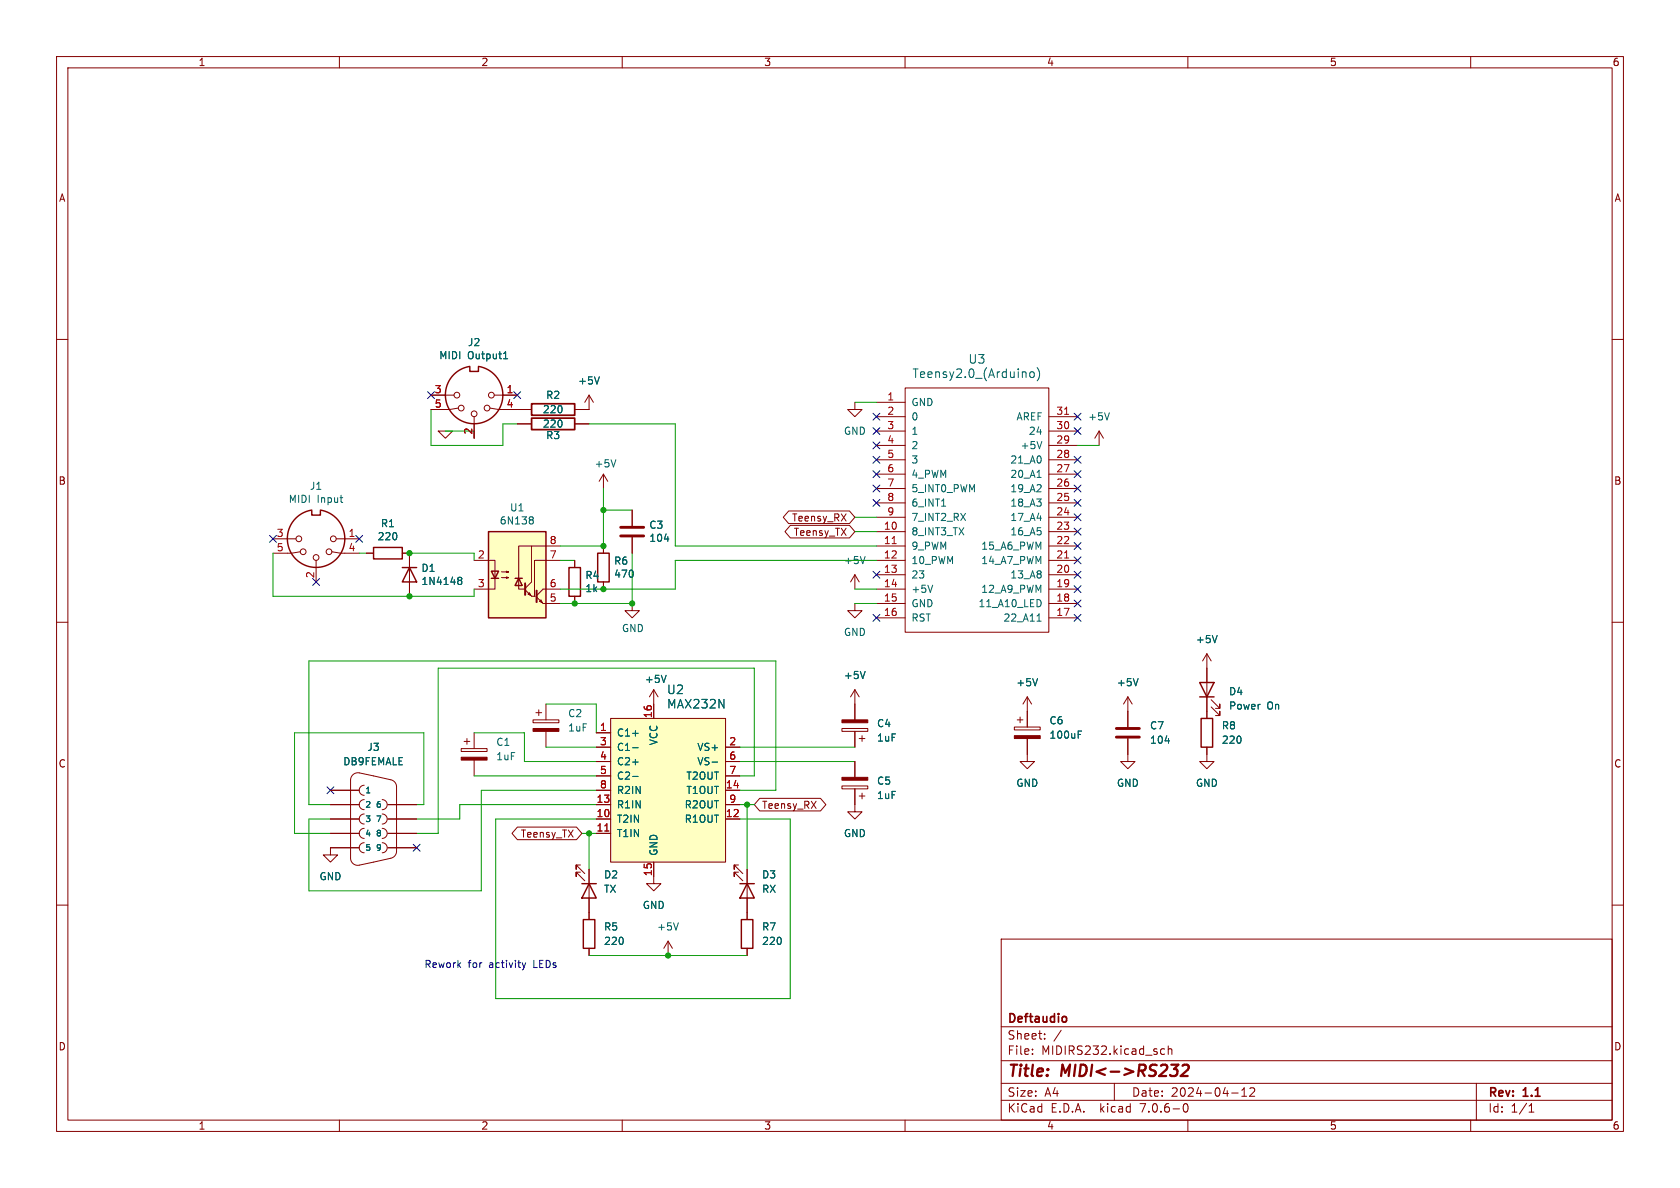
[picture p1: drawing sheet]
<svg xmlns="http://www.w3.org/2000/svg" width="297mm" height="210mm" viewBox="0 0 297 210" stroke-linecap="round" stroke-linejoin="round" font-family="sans-serif">
<g fill="none" stroke="#840000" stroke-width=".18">
<path d="M10 10h277v190h-277zM12 12h273v186h-273zM60 10v2M110 10v2M160 10v2M210 10v2M260 10v2M10 60h2M285 60h2M76.2 69.9h4.1M77.5 76.2h2.5l-1.3 1.3zM81 72.1l-1.5 .3h-3.3"/>
<path d="M83.8 73.7v3.8M86.6 72.1l1.5 .3h5.9M87.4 69.9h4M91.4 74.9h2.6M101.6 74.9h2.5M104.1 69.9v2.5h-2.5M104.1 69.9l-.7 1.2M104.1 69.9l.8 1.2M151.1 71.1v1.3h1.3l-1.3 1.3-1.2-1.3h1.2M154.9 71.1h5.1M154.9 73.7h5.1M154.9 78.7h5.1"/>
<path d="M154.9 76.2h5.1M160 68.6h25.4v43.2h-25.4zM185.4 73.7h5.1M185.4 78.7h5.1M185.4 76.2h5.1M194.3 76.2l-.8 1.3M194.3 76.2v2.5M194.3 76.2l.8 1.3M48.3 95.3h4M53.1 97.5l-1.5 .3h-3.3M55.9 99.1v3.8M58.7 97.5l1.5 .3h3.3"/>
<path d="M59.4 95.3h4.1M64.8 97.8h1.2M71.1 97.8h1.3v7.6M83.8 99.1h3.7v5h-3.7M94 96.5h-2.3v7.6h1M99.1 96.5h-5.1v6.4l-1.2 1.1M99.1 99.1h-4.6v6.3M101.6 99.1v1.2M106.7 83.8v2.6M106.7 96.5v1.3M106.7 83.8l-.8 1.3M106.7 83.8l.7 1.3"/>
<path d="M111.8 90.2v2.8M111.8 95v2.8M139.4 90.3h10.8l.9 1.1-.9 1.2h-10.8l-.9-1.2zM139.7 92.9h10.5l.9 1.1-.9 1.1h-10.5l-.9-1.1zM154.9 94h5.1M154.9 96.5h5.1M154.9 99.1h5.1M154.9 91.4h5.1M154.9 88.9h5.1M154.9 86.4h5.1M154.9 83.8h5.1M154.9 81.3h5.1"/>
<path d="M185.4 94h5.1M185.4 96.5h5.1M185.4 99.1h5.1M185.4 91.4h5.1M185.4 88.9h5.1M185.4 86.4h5.1M185.4 83.8h5.1M185.4 81.3h5.1M10 110h2M88.6 102.1h1.3l-.4 .1v-.2l.4 .1M88.6 101.1h1.3l-.4 .1v-.2l.4 .1M92.8 104.3l1.2 1.1h.6"/>
<path d="M93.3 105l.3-.2 .3 .5zM94.9 105.5l1.1 1.2h3.1M95.4 106.3l.2-.3 .3 .6zM99.1 104.1h-3.1l-1.1 1.2M101.6 105.4v1.3M106.7 102.9v1.2M111.8 106.7v1.3h1.2l-1.2 1.2-1.3-1.2h1.3M151.1 106.7v1.3h1.3l-1.3 1.2-1.2-1.2h1.2M151.1 101.6v2.5M151.1 101.6l-.7 1.3M151.1 101.6l.8 1.3M154.9 101.6h5.1"/>
<path d="M154.9 104.1h5.1M154.9 106.7h5.1M154.9 109.2h5.1M185.4 101.6h5.1M185.4 104.1h5.1M185.4 106.7h5.1M185.4 109.2h5.1M213.4 115.6v11.4M213.4 115.6l-.8 1.2M213.4 115.6l.7 1.2M285 110h2M58.4 139.7h5.1"/>
<path d="M62.4 137l.4-.3 .6-.1 5.7 1.2a1.27 1.27 0 0 1 1 1.3v11.4a1.27 1.27 0 0 1-1 1.2l-5.6 1.2a1.26 1.26 0 0 1-1.5-1.2v-13.8l.1-.5zM64.4 138.8a.89 .89 0 0 0-.9 .9 .89 .89 0 0 0 .9 .9M81.5 132.3h4.6v.5h-4.6zM82 131.1h1.1M82.5 130.6v1M83.8 129.5v2.8M83.8 134.4v2.8M94.2 127.3h4.6v.5h-4.6zM94.7 126h1.1M95.2 125.5v1M96.5 124.5v2.8M96.5 129.3v2.8"/>
<path d="M105.4 129.5h2.5M105.4 139.7h2.5M105.4 132.1h2.5M105.4 134.6h2.5M105.4 137.2h2.5M107.9 127h20.4v25.4h-20.4zM115.6 121.9v5.1M115.6 121.9l-.8 1.3M115.6 121.9l.7 1.3M128.3 139.7h2.5M128.3 132.1h2.5M128.3 134.6h2.5"/>
<path d="M128.3 137.2h2.5M148.8 128.8h4.6v.5h-4.6zM148.8 138.9h4.6v.5h-4.6zM151.1 139.4v4.1h1.3l-1.3 1.3-1.2-1.3h1.2M151.1 121.9l-.7 1.3M151.1 121.9v5.4M151.1 129.3v2.8M151.1 134.6v2.8M151.1 121.9l.8 1.3M151.9 130.6h1M152.4 130v1.1M179.3 128.5h4.6v.5h-4.6z"/>
<path d="M179.8 127.3h1M180.3 126.7v1.1M181.6 130.6v4h1.3l-1.3 1.3-1.3-1.3h1.3M181.6 123.2l-.8 1.3M181.6 123.2v5.3M181.6 123.2l.8 1.3M199.4 130.6v4h1.3l-1.3 1.3-1.3-1.3h1.3M199.4 123.2v5.3M199.4 123.2l-.8 1.3M199.4 123.2l.8 1.3M213.4 132.1v2.5h1.2l-1.2 1.3-1.3-1.3h1.3M214.1 125l1.5 1.5v-.8v.8h-.7"/>
<path d="M214.1 123.7l1.5 1.5v-.7v.7h-.7M10 160h2M58.4 144.8h5.1M58.4 147.3h5.1M58.4 142.2h5.1M63.5 149.9h-5.1v1.2h1.3l-1.3 1.3-1.3-1.3h1.3M64.4 149a.89 .89 0 0 0-.9 .9 .89 .89 0 0 0 .9 .8M64.4 146.4a.89 .89 0 0 0-.9 .9 .89 .89 0 0 0 .9 .9M64.4 143.9a.89 .89 0 0 0-.9 .9 .89 .89 0 0 0 .9 .9M64.4 141.4a.89 .89 0 0 0-.9 .8 .89 .89 0 0 0 .9 .9M67.6 149a.89 .89 0 0 1 .8 .9 .89 .89 0 0 1-.8 .8M67.6 146.4a.89 .89 0 0 1 .8 .9 .89 .89 0 0 1-.8 .9"/>
<path d="M67.6 143.9a.89 .89 0 0 1 .8 .9 .89 .89 0 0 1-.8 .9M67.6 141.4a.89 .89 0 0 1 .8 .8 .89 .89 0 0 1-.8 .9M68.6 144.8h5.1M68.6 147.3h5.1M68.6 142.2h5.1M68.6 149.9h5.1M91.5 146.2h10.4l1 1.1-1 1.1h-10.4l-1-1.1zM102.6 152.9h-.7v.8v-.8l1.5 1.5M102.6 154.2h-.7v.7v-.7l1.5 1.5M104.1 153.7v8.9M105.4 144.8h2.5M105.4 147.3h2.5"/>
<path d="M105.4 142.2h2.5M115.6 152.4v3.8h1.2l-1.2 1.3-1.3-1.3h1.3M128.3 144.8h2.5M128.3 142.2h2.5M130.6 152.9h-.8v.8v-.8l1.5 1.5M130.6 154.2h-.8v.7v-.7l1.5 1.5M132.1 153.7v8.9M134.3 141.1h10.8l.9 1.1-.9 1.2h-10.8l-1-1.2zM151.9 140.7h1M152.4 140.2v1M285 160h2M104.1 167.6v1.3"/>
<path d="M118.1 166.4l-.8 1.2M118.1 166.4v2.5M118.1 166.4l.8 1.2M132.1 167.6v1.3M177 166h108v32h-108zM60 198v2M110 198v2M160 198v2M177 194.5h108M177 191.5h108M177 187.5h108M177 181.5h108"/>
<path d="M182.5 186.3v.1M182.5 185.5v.1M184.7 183.6v.1M184.7 182.8v.1M187.6 182.1l-1.3 2M197 191.5v3M205.3 186.3h.6M205.3 185.5h.6M206.5 185.5l.2-.1 .4 .1 .1 .9M206.5 184.9v1.5M209.3 195.2l.2-.1a.81 .81 0 0 1 .6 .6 .81 .81 0 0 1-.3 .8l-.1 .1a.81 .81 0 0 1-.4-1.4zM210 198v2"/>
<path d="M217.7 193.2h1.2M219.5 193.8h.9M219.5 192.7l.5-.4v1.5M221 192.4l.5-.1 .2 .1 .1 .3-.9 1.1h.9M260 198v2M261 191.5v6.5M270.3 196.6h.9M270.3 195.5l.4-.4v1.5"/>
<circle cx="80.8" cy="69.9" r=".51"/>
<circle cx="81.5" cy="72.1" r=".51"/>
<circle cx="83.8" cy="73.2" r=".51"/>
<circle cx="86.1" cy="72.1" r=".51"/>
<circle cx="86.9" cy="69.9" r=".51"/>
<circle cx="52.8" cy="95.3" r=".51"/>
<circle cx="53.6" cy="97.5" r=".51"/>
<circle cx="55.9" cy="98.6" r=".51"/>
<circle cx="58.2" cy="97.5" r=".51"/>
<circle cx="58.9" cy="95.3" r=".51"/>
</g>
<path d="M207.1 188.2h1.2l-.7 .8h.2l.3 .2v.6l-.4 .4h-.6M209.1 188.4l.3-.2h.4a.45 .45 0 0 1 .3 .6l-.1 .3-1.3 1.1h1.3" fill="none" stroke="#840000" stroke-width=".4"/>
<path d="M94 71.4h7.6v2h-7.6zM94 73.9h7.6v2h-7.6zM188.3 179.7l.3 .3v.4l-.3 .3" fill="none" stroke="#840000" stroke-width=".3"/>
<g fill="none" stroke="#840000" stroke-width=".25">
<path d="M83.1 64.8a5.1 5.1 0 0 0-3.6 7.8 5.1 5.1 0 0 0 8.6 0 5.1 5.1 0 0 0-3.5-7.8M83.1 64.9v.8h1.5v-.8M55.1 90.2a5.1 5.1 0 0 0-3.5 7.8 5.1 5.1 0 0 0 8.6 0 5.1 5.1 0 0 0-3.6-7.8M55.1 90.3v.8h1.5v-.8M66 96.8h5.1v2h-5.1zM86.4 94h10.1v15.2h-10.1zM105.7 97.8h2v5.1h-2zM71.1 100.3h2.6M72.4 100.3l1.3 2.6h-2.6zM86.9 101h1.2l-.6 1.2zM86.9 102.2h1.2M91.1 102.2h1.2"/>
<path d="M91.7 102.2l.6 1.3h-1.2zM100.6 100.3h2v5.1h-2zM212.1 120.7h2.5l-1.2 2.5zM212.1 123.2h2.5M212.3 127h2.1v5.1h-2.1zM102.9 156.2h2.5M104.1 156.2l1.3 2.6h-2.5zM130.8 156.2h2.5M132.1 156.2l1.2 2.6h-2.5zM103.1 162.6h2.1v5h-2.1zM131.1 162.6h2v5h-2z"/>
</g>
<path d="M109.7 94.7h4.1M109.7 93.2h4.1M197.4 130.3h4M197.4 128.8h4" fill="none" stroke="#840000" stroke-width=".51"/>
<g fill="none" stroke="#006464" stroke-width=".18">
<path d="M89 63.4h.7M89.1 62.5l.3-.4v1.3M106 66.6l-.5 1.3M182.2 65.8l.4-.1 .2 .3v.4l-.2 .3h-.4l-.2-.3v-.4zM183.4 65a1.75 1.75 0 0 1 0 2.3M184.2 78l-.4 1.3M196.1 73l-.4 1.2M60.1 88h.5M60.5 88.8h.1M93.8 91.4h.2l.3 .2-.3 .3M93.8 91.9h.2M94 91.9l.3 .2v.3l-.1 .2h-.4"/>
<path d="M108.9 81.3l-.4 1.2M117.5 95.3h.7M152.9 98.4l-.4 1.2M166.5 89.5h.7M183.3 84.4h.8M81 102.5l.2 .1M81 102.1h.4l.2 .1v.2l-.2 .2M81.2 102.6h.2M81.2 102.6l-.2 .1M81.4 102.6l.2 .2v.4l-.2 .1h-.4M117.8 119.4l-.5 1.2M152.9 118.7l-.4 1.3"/>
<path d="M164.9 103.4l-.4 1.3M183.3 109.8h.8M183.4 120l-.4 1.2M183.6 108.7l.1-.2v1.3M183.9 106.2l.2 .3-.2 .6M201.2 120l-.4 1.2M215.2 112.3l-.4 1.3M111.8 129.6h1M111.8 132.2h1M111.8 134.7h1M111.8 137.3h1M125.9 134.7h1"/>
<path d="M190.6 129.8h.4M190.6 129.2h.6M206 131h.8M119.9 163.1l-.4 1.3"/>
</g>
<g fill="#840000" stroke="#840000" stroke-width=".18">
<path d="M179.3 130h4.6v.6h-4.6z"/>
<path d="M94.2 128.8h4.6v.5h-4.6z"/>
<path d="M81.5 133.9h4.6v.5h-4.6z"/>
<path d="M148.8 127.3h4.6v.5h-4.6z"/>
<path d="M148.8 137.4h4.6v.5h-4.6z"/>
</g>
<path d="M188.2 73.2h.7M157.7 96.1h.7M188.2 98.6h.7M106.9 146.9h.7" fill="none" stroke="#a90000" stroke-width=".18"/>
<g fill="#ffffc2" stroke="#ffffc2" stroke-width=".18">
<path d="M107.9 127h20.4v25.4h-20.4z"/>
<path d="M86.4 94h10.1v15.2h-10.1z"/>
</g>
<path d="M92.8 103.1v2.1M94.9 104.4v2" fill="none" stroke="#840000" stroke-width=".36"/>
<path d="M92.3 170.2l.3 .8M92.6 171l-.1 .3M92.9 170.2l-.3 .8" fill="none" stroke="#0000c2" stroke-width=".18"/>
<g fill="none" stroke="#009600" stroke-width=".18">
<path d="M76.2 72.4v6.3h12.7v-3.8h2.5M78.7 76.2h5.1M104.1 74.9h15.3v21.6h35.5M151.1 71.1h3.8M190.5 78.7h3.8M48.3 97.8v7.6h35.5v-1.3M63.5 97.8h1.3M72.4 97.8h11.4M99.1 99.1h2.5M106.7 86.4v10.1h-7.6M106.7 90.2h5.1M111.8 97.8v8.9h-12.7"/>
<path d="M151.1 91.4h3.8M151.1 94h3.8M154.9 99.1h-35.5v5h-20.3M151.1 106.7h3.8M151.1 104.1h3.8M83.8 129.5h8.9v5.1h12.7M83.8 137.2h21.6M96.5 124.5h8.9v5M96.5 132.1h8.9M105.4 139.7h-20.3v17.8h-30.5v-12.7h3.8M130.8 134.6h20.3M130.8 139.7h6.4v-22.9h-82.6v25.4h3.8"/>
<path d="M130.8 137.2h2.5v-19.1h-55.8v29.2h-3.8M130.8 132.1h20.3M73.7 142.2h1.2v-12.7h-22.8v17.8h6.3M102.9 147.3h2.5M104.1 147.3v6.4M105.4 142.2h-24.1v2.6h-7.6M105.4 144.8h-17.8v31.7h52.1v-31.7h-8.9M130.8 142.2h2.5M132.1 142.2v11.5M104.1 168.9h28"/>
</g>
<g fill="none" stroke="#000084" stroke-width=".18">
<path d="M75.6 69.2l1.2 1.3M76.8 69.2l-1.2 1.3M90.8 69.2l1.2 1.3M92 69.2l-1.2 1.3M154.3 73.1l1.2 1.2M154.3 75.6l1.2 1.2M154.3 78.1l1.2 1.2M155.5 73.1l-1.2 1.2M155.5 75.6l-1.2 1.2M155.5 78.1l-1.2 1.2M189.9 75.6l1.2 1.2M189.9 73.1l1.2 1.2"/>
<path d="M191.1 75.6l-1.2 1.2M191.1 73.1l-1.2 1.2M47.7 94.6l1.2 1.3M48.9 94.6l-1.2 1.3M62.9 94.6l1.2 1.3M64.1 94.6l-1.2 1.3M154.3 88.3l1.2 1.2M154.3 83.2l1.2 1.2M154.3 85.8l1.2 1.2M154.3 80.7l1.2 1.2M155.5 88.3l-1.2 1.2M155.5 83.2l-1.2 1.2"/>
<path d="M155.5 85.8l-1.2 1.2M155.5 80.7l-1.2 1.2M189.9 93.4l1.2 1.2M189.9 83.2l1.2 1.2M189.9 90.8l1.2 1.2M189.9 95.9l1.2 1.2M189.9 88.3l1.2 1.2M189.9 85.8l1.2 1.2M189.9 80.7l1.2 1.2M189.9 98.5l1.2 1.2M191.1 93.4l-1.2 1.2M191.1 83.2l-1.2 1.2"/>
<path d="M191.1 90.8l-1.2 1.2M191.1 95.9l-1.2 1.2M191.1 88.3l-1.2 1.2M191.1 85.8l-1.2 1.2M191.1 80.7l-1.2 1.2M191.1 98.5l-1.2 1.2M55.3 102.3l1.2 1.2M56.5 102.3l-1.2 1.2M154.3 108.6l1.2 1.2M154.3 101l1.2 1.2M155.5 108.6l-1.2 1.2M155.5 101l-1.2 1.2"/>
<path d="M189.9 108.6l1.2 1.2M189.9 103.5l1.2 1.2M189.9 106.1l1.2 1.2M189.9 101l1.2 1.2M191.1 108.6l-1.2 1.2M191.1 103.5l-1.2 1.2M191.1 106.1l-1.2 1.2M191.1 101l-1.2 1.2M57.8 139.1l1.2 1.2M59 139.1l-1.2 1.2M73.1 149.3l1.2 1.2M74.3 149.3l-1.2 1.2"/>
</g>
<g fill="#009600" stroke="#009600" stroke-width=".18">
<circle cx="72.4" cy="105.4" r=".46"/>
<circle cx="72.4" cy="97.8" r=".46"/>
<circle cx="101.6" cy="106.7" r=".46"/>
<circle cx="104.1" cy="147.3" r=".46"/>
<circle cx="106.7" cy="90.2" r=".46"/>
<circle cx="106.7" cy="96.5" r=".46"/>
<circle cx="106.7" cy="104.1" r=".46"/>
<circle cx="111.8" cy="106.7" r=".46"/>
<circle cx="118.1" cy="168.9" r=".46"/>
<circle cx="132.1" cy="142.2" r=".46"/>
</g>
<g font-size="2.8" fill="#840000">
<text x="178" y="190.9">Title:</text>
<text x="187.7" y="190.9">MIDI&lt;-&gt;RS232</text>
</g>
<g font-size="2.1" fill="#006464">
<text x="171.1" y="64.5">U3</text>
<text x="161.2" y="67">Teensy2.0_(Arduino)</text>
<text x="117.8" y="122.9">U2</text>
<text x="117.8" y="125.5">MAX232N</text>
</g>
<g font-size="2.1" fill="#840000">
<text x="178" y="184">Sheet:</text>
<text x="178" y="181.2">Deftaudio</text>
<text x="178" y="186.7">File:</text>
<text x="184.1" y="186.7">MIDIRS232.kicad_sch</text>
<text x="178" y="196.9">KiCad</text>
<text x="178" y="194.1">Size:</text>
<text x="184.7" y="194.1">A4</text>
<text x="185.7" y="196.9">E.D.A.</text>
<text x="194.6" y="196.9">kicad</text>
<text x="200" y="194.1">Date:</text>
<text x="201.8" y="196.9">7.0.6-0</text>
<text x="207" y="194.1">2024-04-12</text>
<text x="263" y="194.3">Rev:</text>
<text x="263" y="196.9">Id:</text>
<text x="267.1" y="196.9">1/1</text>
<text x="269.4" y="194.3">1.1</text>
</g>
<g font-size="1.8" fill="#840000">
<text x="35" y="11.9">1</text>
<text x="85" y="11.9">2</text>
<text x="135" y="11.9">3</text>
<text x="185" y="11.9">4</text>
<text x="235" y="11.9">5</text>
<text x="285" y="11.9">6</text>
<text x="10.3" y="35.9">A</text>
<text x="285.3" y="35.9">A</text>
<text x="10.3" y="85.9">B</text>
<text x="285.3" y="85.9">B</text>
<text x="139.9" y="92.4">Teensy_RX</text>
<text x="140.2" y="94.9">Teensy_TX</text>
<text x="10.3" y="135.9">C</text>
<text x="285.3" y="135.9">C</text>
<text x="134.6" y="143.2">Teensy_RX</text>
<text x="92" y="148.3">Teensy_TX</text>
<text x="10.3" y="185.9">D</text>
<text x="285.3" y="185.9">D</text>
<text x="35" y="199.9">1</text>
<text x="85" y="199.9">2</text>
<text x="135" y="199.9">3</text>
<text x="185" y="199.9">4</text>
<text x="235" y="199.9">5</text>
<text x="285" y="199.9">6</text>
</g>
<g font-size="1.8" fill="#006464">
<text x="77.6" y="63.7">MIDI</text>
<text x="82.6" y="61.4">J2</text>
<text x="82.7" y="63.7">Output1</text>
<text x="96.4" y="70.7">R2</text>
<text x="102.1" y="68.2">+5V</text>
<text x="161" y="72">GND</text>
<text x="95.9" y="73.3">220</text>
<text x="95.9" y="75.8">220</text>
<text x="96.4" y="77.8">R3</text>
<text x="149.1" y="77.1">GND</text>
<text x="161" y="74.5">0</text>
<text x="161" y="77.1">1</text>
<text x="179.6" y="74.5">AREF</text>
<text x="181.8" y="77.1">24</text>
<text x="192.3" y="74.5">+5V</text>
<text x="105" y="82.8">+5V</text>
<text x="161" y="79.6">2</text>
<text x="161" y="82.1">3</text>
<text x="178.5" y="82.1">21_A0</text>
<text x="180.3" y="79.6">+5V</text>
<text x="50.9" y="89.1">MIDI</text>
<text x="54.7" y="86.8">J1</text>
<text x="56" y="89.1">Input</text>
<text x="161" y="84.7">4_PWM</text>
<text x="161" y="87.2">5_INT0_PWM</text>
<text x="161" y="89.8">6_INT1</text>
<text x="178.5" y="89.8">18_A3</text>
<text x="178.5" y="87.2">19_A2</text>
<text x="178.5" y="84.7">20_A1</text>
<text x="66.7" y="95.7">220</text>
<text x="67.2" y="93.4">R1</text>
<text x="88.3" y="92.9">6N138</text>
<text x="90.1" y="90.6">U1</text>
<text x="114.7" y="93.7">C3</text>
<text x="114.7" y="96">104</text>
<text x="161" y="94.8">8_INT3_TX</text>
<text x="161" y="92.3">7_INT2_RX</text>
<text x="178.5" y="94.8">16_A5</text>
<text x="178.5" y="92.3">17_A4</text>
<text x="74.4" y="101.3">D1</text>
<text x="108.5" y="100">R6</text>
<text x="149.1" y="99.9">+5V</text>
<text x="161" y="97.4">9_PWM</text>
<text x="161" y="99.9">10_PWM</text>
<text x="173.4" y="99.9">14_A7_PWM</text>
<text x="173.4" y="97.4">15_A6_PWM</text>
<text x="74.4" y="103.6">1N4148</text>
<text x="103.4" y="102.6">R4</text>
<text x="103.4" y="104.9">1k</text>
<text x="108.5" y="102.3">470</text>
<text x="161" y="102.5">23</text>
<text x="161" y="105">+5V</text>
<text x="161" y="107.5">GND</text>
<text x="172.9" y="107.5">11_A10_LED</text>
<text x="173.4" y="105">12_A9_PWM</text>
<text x="178.5" y="102.5">13_A8</text>
<text x="109.9" y="111.9">GND</text>
<text x="149.1" y="112.6">GND</text>
<text x="161" y="110.1">RST</text>
<text x="177.3" y="110.1">22_A11</text>
<text x="211.3" y="113.9">+5V</text>
<text x="113.9" y="120.9">+5V</text>
<text x="149.1" y="120.2">+5V</text>
<text x="179.6" y="121.5">+5V</text>
<text x="197.4" y="121.5">+5V</text>
<text x="217.2" y="123.1">D4</text>
<text x="217.2" y="125.6">Power</text>
<text x="224" y="125.6">On</text>
<text x="100.3" y="127">C2</text>
<text x="100.3" y="129.5">1uF</text>
<text x="109" y="130.4">C1+</text>
<text x="116.4" y="131.8" transform="rotate(-90 116.4 131.8)">VCC</text>
<text x="154.9" y="128.8">C4</text>
<text x="154.9" y="131.3">1uF</text>
<text x="185.4" y="128.2">C6</text>
<text x="185.4" y="130.8">100uF</text>
<text x="203.2" y="129.1">C7</text>
<text x="203.2" y="131.7">104</text>
<text x="215.9" y="129.1">R8</text>
<text x="215.9" y="131.7">220</text>
<text x="60.6" y="135.5">DB9FEMALE</text>
<text x="64.8" y="132.9">J3</text>
<text x="87.6" y="132.1">C1</text>
<text x="87.6" y="134.6">1uF</text>
<text x="109" y="132.9">C1-</text>
<text x="109" y="135.5">C2+</text>
<text x="123.2" y="132.9">VS+</text>
<text x="123.2" y="135.5">VS-</text>
<text x="109" y="143.1">R1IN</text>
<text x="109" y="138">C2-</text>
<text x="109" y="140.6">R2IN</text>
<text x="120.9" y="143.1">R2OUT</text>
<text x="121.2" y="140.6">T1OUT</text>
<text x="121.2" y="138">T2OUT</text>
<text x="154.9" y="138.9">C5</text>
<text x="154.9" y="141.5">1uF</text>
<text x="179.6" y="139.3">GND</text>
<text x="197.4" y="139.3">GND</text>
<text x="211.3" y="139.3">GND</text>
<text x="109" y="145.6">T2IN</text>
<text x="109" y="148.2">T1IN</text>
<text x="120.9" y="145.6">R1OUT</text>
<text x="149.1" y="148.2">GND</text>
<text x="56.4" y="155.8">GND</text>
<text x="106.7" y="155.5">D2</text>
<text x="116.4" y="151.4" transform="rotate(-90 116.4 151.4)">GND</text>
<text x="134.6" y="155.5">D3</text>
<text x="106.7" y="158">TX</text>
<text x="113.5" y="160.9">GND</text>
<text x="134.6" y="158">RX</text>
<text x="106.7" y="164.7">R5</text>
<text x="106.7" y="167.2">220</text>
<text x="116.1" y="164.7">+5V</text>
<text x="134.6" y="164.7">R7</text>
<text x="134.6" y="167.2">220</text>
</g>
<g font-size="1.8" fill="#a90000">
<text x="76.8" y="69.6">3</text>
<text x="89.5" y="69.6">1</text>
<text x="156.8" y="70.9">1</text>
<text x="76.8" y="72.1">5</text>
<text x="83.6" y="76.9" transform="rotate(-90 83.6 76.9)">2</text>
<text x="89.5" y="72.1">4</text>
<text x="156.8" y="73.4">2</text>
<text x="156.8" y="75.9">3</text>
<text x="186.6" y="75.9">30</text>
<text x="186.6" y="73.4">31</text>
<text x="156.8" y="78.5">4</text>
<text x="156.8" y="81">5</text>
<text x="156.8" y="83.6">6</text>
<text x="186.6" y="83.6">27</text>
<text x="186.6" y="81">28</text>
<text x="186.6" y="78.5">29</text>
<text x="156.8" y="86.1">7</text>
<text x="156.8" y="88.6">8</text>
<text x="186.6" y="88.6">25</text>
<text x="186.6" y="86.1">26</text>
<text x="48.8" y="95">3</text>
<text x="61.5" y="95">1</text>
<text x="156.2" y="93.7">10</text>
<text x="156.8" y="91.2">9</text>
<text x="186.6" y="93.7">23</text>
<text x="186.6" y="91.2">24</text>
<text x="48.8" y="97.5">5</text>
<text x="61.5" y="97.5">4</text>
<text x="97.1" y="98.8">7</text>
<text x="97.1" y="96.3">8</text>
<text x="156.2" y="96.3">11</text>
<text x="156.2" y="98.8">12</text>
<text x="156.2" y="101.3">13</text>
<text x="186.6" y="101.3">20</text>
<text x="186.6" y="98.8">21</text>
<text x="186.6" y="96.3">22</text>
<text x="55.6" y="102.3" transform="rotate(-90 55.6 102.3)">2</text>
<text x="84.4" y="103.9">3</text>
<text x="97.1" y="106.4">5</text>
<text x="97.1" y="103.9">6</text>
<text x="156.2" y="103.9">14</text>
<text x="156.2" y="106.4">15</text>
<text x="186.6" y="106.4">18</text>
<text x="186.6" y="103.9">19</text>
<text x="156.2" y="109">16</text>
<text x="186.6" y="109">17</text>
<text x="106" y="129.3">1</text>
<text x="106" y="131.8">3</text>
<text x="115.3" y="127" transform="rotate(-90 115.3 127)">16</text>
<text x="128.8" y="131.8">2</text>
<text x="106" y="134.4">4</text>
<text x="106" y="136.9">5</text>
<text x="128.8" y="134.4">6</text>
<text x="128.8" y="136.9">7</text>
<text x="105.4" y="142">13</text>
<text x="106" y="139.4">8</text>
<text x="128.2" y="139.4">14</text>
<text x="128.8" y="142">9</text>
<text x="105.4" y="144.5">10</text>
<text x="105.4" y="147.1">11</text>
<text x="128.2" y="144.5">12</text>
<text x="115.3" y="155" transform="rotate(-90 115.3 155)">15</text>
</g>
<text font-size="1.8" fill="#009600" x="84.4" y="98.8">2</text>
<g font-size="1.8" fill="#0000c2">
<text x="74.9" y="171.2">Rework</text>
<text x="82.8" y="171.2">for</text>
<text x="86.6" y="171.2">activity</text>
<text x="94.6" y="171.2">LEDs</text>
</g>
<g font-size="1.4" fill="#006464">
<text x="64.5" y="140.4">1</text>
<text x="64.5" y="143">2</text>
<text x="66.3" y="143">6</text>
<text x="64.5" y="145.5">3</text>
<text x="64.5" y="148.1">4</text>
<text x="66.3" y="145.5">7</text>
<text x="66.3" y="148.1">8</text>
<text x="64.5" y="150.6">5</text>
<text x="66.3" y="150.6">9</text>
</g>
</svg>
